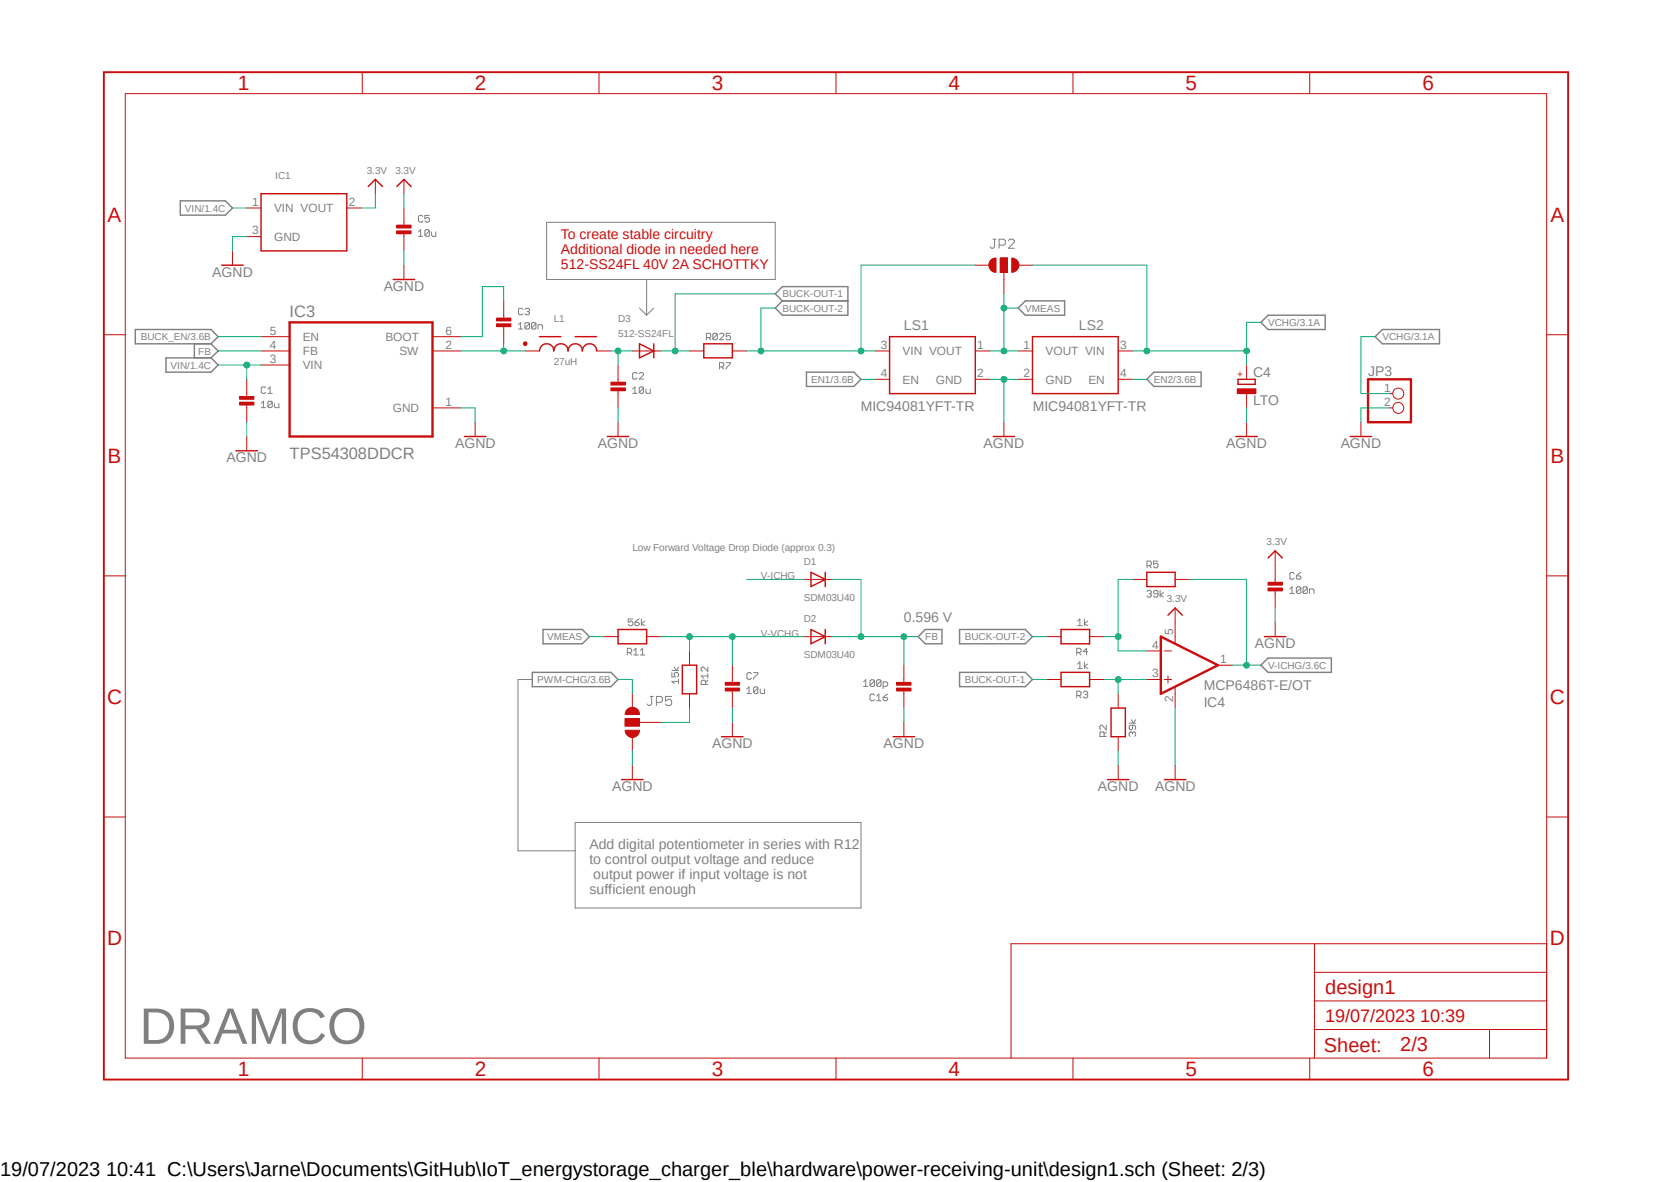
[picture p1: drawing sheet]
<svg xmlns="http://www.w3.org/2000/svg" width="297mm" height="210mm" viewBox="0 0 297 210" stroke-linecap="round" stroke-linejoin="round" font-family="sans-serif">
<path d="M17.9 12.5l261.2 179.9M279.1 12.5l-261.2 179.9" fill="none" stroke="#fff" stroke-width=".18"/>
<g fill="none" stroke="#808080" stroke-width=".18">
<path d="M75.1 38.5l-.1-.2h-.5l-.1 .2v.7l.1 .3h.5l.1-.3M76.3 38.3h-.8v.6l.4-.2 .4 .2v.3l-.2 .3h-.4l-.2-.3M97.2 39.5h40.6v10.2h-40.6zM74.4 41.2l.4-.4v1.2M74.4 42h.7M76.3 41v.8l-.2 .2h-.4l-.2-.2M76.3 41l-.2-.2h-.4l-.2 .2v.8M76.3 41l-.8 .8M76.7 41.2v.6l.2 .2h.6v-.8M92.2 57.7l.3-.4v1.2M92.2 58.5h.7M92.9 54.9l-.2-.1h-.4l-.1 .1v.9l.1 .1h.4l.2-.1"/>
<path d="M93.3 54.9l.2-.1h.4l.2 .1v.3l-.2 .2M93.7 55.4h.2M93.9 55.4l.2 .1v.3l-.2 .1h-.4l-.2-.1M94.1 57.5v.8l-.2 .2h-.4l-.2-.2M94.1 57.5l-.2-.2h-.4l-.2 .2v.8M94.1 57.5l-.8 .8M95.2 57.5v.8l-.1 .2h-.4l-.2-.2M95.2 57.5l-.1-.2h-.4l-.2 .2v.8M95.2 57.5l-.7 .8M95.6 58.5v-.8h.6l.2 .2v.6M113.7 54.7l1.2 1.3M114.9 49.7v6.3"/>
<path d="M116.2 54.7l-1.3 1.3M125.6 60h.6l.1-.2v-.4l-.1-.2h-.6v1.2M125.9 60l.4 .4M127.5 59.4l-.2-.2h-.4l-.2 .2v.8M127.5 59.4v.8l-.2 .2h-.4l-.2-.2M127.5 59.4l-.8 .8M127.9 59.4l.2-.2h.4l.2 .2v.2l-.8 .8h.8M129.8 59.2h-.7v.6l.4-.2 .3 .2v.4l-.2 .2h-.4l-.1-.2M176.5 42.5h.5M176.8 42.5v1.4l-.3 .2h-.3l-.2-.2M177.6 43.6h.8l.3-.3v-.5l-.3-.3h-.8v1.6M179.2 42.8l.3-.3h.5l.3 .3v.2l-1.1 1.1h1.1"/>
<path d="M46.4 71.7l.4-.4v1.1M46.4 72.4h.8M47.2 68.9l-.2-.2h-.3l-.3 .2v.8l.3 .2h.3l.2-.2M47.6 69.9h.8M47.6 69.1l.4-.4v1.2M48.4 71.5v.8l-.2 .1h-.4l-.2-.1M48.4 71.5l-.2-.2h-.4l-.2 .2v.8M48.4 71.5l-.8 .8M48.8 71.7v.6l.2 .1h.6v-.7M112.4 69.1l.5-.4v1.2M112.4 69.9h.8M113.2 66.4l-.2-.2h-.4l-.2 .2v.8l.2 .2h.4l.2-.2"/>
<path d="M113.6 66.4l.2-.2h.4l.2 .2v.2l-.8 .8h.8M114.4 68.9v.8l-.2 .2h-.4l-.2-.2M114.4 68.9l-.2-.2h-.4l-.2 .2v.8M114.4 68.9l-.8 .8M114.8 69.1v.6l.2 .2h.6v-.8M127.9 65.2h.6l.2-.2v-.4l-.2-.2h-.6v1.2M128.3 65.2l.4 .4M129.1 64.4h.7v.2l-.7 .8v.2M205.8 99.7h-.8v.6l.4-.2 .4 .2v.4l-.2 .2h-.4l-.2-.2M111.5 116h.6l.2-.2v-.4l-.2-.2h-.6v1.2M111.9 116l.4 .4M112.5 110h-.8v.6l.4-.2h.2l.2 .2v.4l-.2 .2h-.4l-.2-.2"/>
<path d="M112.6 115.6l.4-.4v1.2M112.6 116.4h.9M112.9 110.6h.6l.1 .4-.1 .2h-.5l-.1-.2zM113.6 110l-.7 .6M113.8 116.4h.8M113.8 115.6l.4-.4v1.2M114 110v1.2M114.6 110.4l-.6 .4 .6 .4M119.4 119.5v.8h.6l-.2-.4 .2-.4h.4l.2 .2v.4l-.2 .2M119.4 119.1h1.2M119.8 118.5l.4 .6 .4-.6M125.8 118.5v.8l-.7-.8h-.3l-.2 .2v.4l.2 .2"/>
<path d="M125.8 119.7v.8M133.6 119.7l-.3-.2h-.3l-.2 .2v.8l.2 .2h.3l.3-.2M133.9 119.5h.8v.2l-.8 .8v.2M191.4 116h.5l.3-.2v-.4l-.3-.2h-.5v1.2M191.6 111.2h.8M191.6 118l.3-.4v1.2M191.6 110.4l.3-.4v1.2M191.6 118.8h.8M191.8 116l.4 .4M192.7 110v1.2M192.7 117.6v1.2M193.3 118l-.6 .4 .6 .4"/>
<path d="M193.3 110.4l-.6 .4 .6 .4M193.3 115.8h-.8l.6-.6v1.2M203.9 105.1l.1-.2h.5l.1 .2-.1 .4M203.9 100.5h.6l.1-.2v-.4l-.1-.2h-.6v1.2M204.3 105.5h.2M204.3 100.5l.3 .4M204.5 105.5l.1 .2-.1 .4h-.5l-.1-.2M205.8 105.5h-.6l-.2-.2 .2-.4h.4l.2 .2v.8l-.2 .2h-.4l-.2-.2M206.2 104.9v1.2M206.8 105.3l-.6 .4 .6 .4M229.3 104.6l.4-.3v1.2M229.3 105.5h.7"/>
<path d="M230 101.9l-.2-.2h-.4l-.1 .2v.8l.1 .2h.4l.2-.2M230.4 102.3h.6l.2 .4-.2 .2h-.4l-.2-.2zM231.2 104.5v.7l-.2 .3h-.4l-.2-.3M231.2 104.5l-.2-.2h-.4l-.2 .2v.7M231.2 104.5l-.8 .7M231.2 101.7l-.8 .6M232.4 104.5v.7l-.2 .3h-.4l-.2-.3M232.4 104.5l-.2-.2h-.4l-.2 .2v.7M232.4 104.5l-.8 .7M232.7 105.5v-.9h.6l.3 .3v.6M94.6 120.7h-2.5v30.5h10.1M115.6 123.7h.5"/>
<path d="M115.8 123.7v1.4l-.2 .2h-.3l-.3-.2M116.7 124.8h.8l.2-.3v-.5l-.2-.3h-.8v1.6M119.4 123.7h-1.1v.8l.5-.3h.3l.3 .3v.6l-.3 .2h-.5l-.3-.2M120.6 121.1h-1.2l.4 .4M120.6 120.6v.9M125.4 121.6v-.5l-.2-.2h-.4l-.2 .2v.5h1.2M125.8 120.9l-.4 .3M125.8 120.1h-1.2l.5 .4M132.8 122.4l.3-.4v1.2M132.8 123.2h.8M134.7 122.3v.7l-.2 .2h-.3l-.3-.2M134.7 122.3l-.2-.3h-.3l-.3 .3v.7"/>
<path d="M134.7 122.3l-.8 .7M135.1 122.4v.6l.2 .2h.6v-.8M153.5 121.2l.4-.4v1.2M153.5 122h.8M155.4 121v.8l-.2 .2h-.3l-.3-.2M155.4 121l-.2-.2h-.3l-.3 .2v.8M155.4 123.5l-.2-.2h-.3l-.3 .2v.8l.3 .2h.3l.2-.2M155.4 121l-.8 .8M155.8 123.7l.4-.4v1.2M155.8 124.5h.8M156.6 121v.8l-.2 .2h-.4l-.2-.2M156.6 121l-.2-.2h-.4l-.2 .2v.8"/>
<path d="M156.6 121l-.8 .8M157 122h.6l.2-.2v-.4l-.2-.2h-.6v1.1M157 123.9h.6l.2 .2v.2l-.2 .2h-.4l-.2-.2zM157.8 123.3l-.8 .6M191.4 123.6h.5l.3-.2v-.4l-.3-.2h-.5v1.2M191.8 123.6l.4 .4M192.5 123l.2-.2h.4l.2 .2-.2 .4M192.9 123.4h.2M193.1 123.4l.2 .2v.2l-.2 .2h-.4l-.2-.2M196.3 130.9v-.6l-.2-.3h-.4l-.2 .3v.6h1.1M196.6 128.9v.8l-.7-.8h-.2l-.2 .2v.4l.2 .2M196.6 130l-.3 .4"/>
<path d="M200.7 128.5h1.1M201.1 127.9l.4 .6 .3-.6M201.3 130.3l-.2-.3h-.2l-.2 .3v.3l.2 .3M201.3 128.9v.6l-.2 .2h-.2l-.2-.2v-.4l.2-.2h.8l.1 .2v.4l-.1 .2M201.3 130.3l.2-.3h.2l.1 .3v.3l-.1 .3M201.3 130.3v.1M102.2 146.1h50.8v15.2h-50.8z"/>
</g>
<g fill="none" stroke="#808080" stroke-width=".25">
<path d="M32 35.7h8l1.3 1.3-1.3 1.2h-8zM24 58.5h13.5l1.3 1.3-1.3 1.3h-13.5zM139.1 50.9h11.6v5.1h-11.6l-1.3-1.3 1.3-1.2-1.3-1.3zM139.1 53.5h11.6M182.2 53.5h7v2.5h-7l-1.2-1.3zM224.1 57.3l1.3-1.3h10.1v2.5h-10.1zM245.7 58.5h10.2v2.6h-10.2l-1.3-1.3zM29.5 63.6h8l1.3 1.3-1.3 1.2h-8zM34.5 61.1v2.5M37.5 61.1l1.3 1.3-1.3 1.2M143.3 66.1h8.5l1.2 1.3-1.2 1.3h-8.5zM205.1 66.1h8.4v2.6h-8.4l-1.3-1.3z"/>
<path d="M94.6 119.5h14l1.3 1.2-1.3 1.3h-14zM96.5 111.8h7l1.3 1.3-1.3 1.3h-7zM163.2 113.1l1.3-1.3h2.9v2.6h-2.9zM170.6 111.8h11.6l1.3 1.3-1.3 1.3h-11.6zM170.6 119.5h11.6l1.3 1.2-1.3 1.3h-11.6zM224.1 118.2l1.3-1.3h11.2v2.6h-11.2z"/>
</g>
<path d="M51.5 57.3h25.4v20.3h-25.4z" fill="none" stroke="#c90d0c" stroke-width=".42"/>
<path d="M46.4 59.8h5.1M76.9 59.8h5M43.9 69.9v.8M43.9 71.7v.8M46.4 62.4h5.1M46.4 64.9h5.1M76.9 62.4h5M76.9 72.5h5" fill="none" stroke="#c90d0c" stroke-width=".18"/>
<path d="M42.6 71.5h2.5v.5h-2.5z" fill-rule="evenodd" fill="#c90d0c"/>
<path d="M42.6 71.5h2.5v.5h-2.5z" fill="none" stroke="#c90d0c" stroke-width=".18"/>
<path d="M42.6 70.4h2.5v.6h-2.5z" fill-rule="evenodd" fill="#c90d0c"/>
<path d="M42.6 70.4h2.5v.6h-2.5zM43.9 67.4v2.5M43.9 72.5v2.5M109.9 67.4v.8M109.9 69.2v.7" fill="none" stroke="#c90d0c" stroke-width=".18"/>
<path d="M108.6 68.9h2.5v.5h-2.5z" fill-rule="evenodd" fill="#c90d0c"/>
<path d="M108.6 68.9h2.5v.5h-2.5z" fill="none" stroke="#c90d0c" stroke-width=".18"/>
<path d="M108.6 67.9h2.5v.5h-2.5z" fill-rule="evenodd" fill="#c90d0c"/>
<path d="M108.6 67.9h2.5v.5h-2.5zM109.9 64.9v2.5M109.9 69.9v2.6M107.3 113.1h2.6M114.9 113.1h2.6M122.6 115.7v2.5M142.9 103h5.1M142.9 113.1h5.1M122.6 123.3v2.5M160.7 120.7v.8M160.7 122.5v.8" fill="none" stroke="#c90d0c" stroke-width=".18"/>
<path d="M109.9 111.8h5v2.6h-5zM121.3 118.2h2.5v5.1h-2.5zM144.1 101.7l2.6 1.3-2.6 1.2zM144.1 111.8l2.6 1.3-2.6 1.3zM146.7 101.7v2.5M146.7 111.8v2.6" fill="none" stroke="#c90d0c" stroke-width=".25"/>
<path d="M159.4 121.2h2.5v.6h-2.5z" fill-rule="evenodd" fill="#c90d0c"/>
<path d="M159.4 121.2h2.5v.6h-2.5z" fill="none" stroke="#c90d0c" stroke-width=".18"/>
<path d="M159.4 122.3h2.5v.5h-2.5z" fill-rule="evenodd" fill="#c90d0c"/>
<path d="M89.5 56v.8M89.5 57.8v.7M160.7 118.2v2.5M159.4 122.3h2.5v.5h-2.5zM160.7 123.3v2.5" fill="none" stroke="#c90d0c" stroke-width=".18"/>
<path d="M88.3 57.5h2.5v.5h-2.5z" fill-rule="evenodd" fill="#c90d0c"/>
<path d="M88.3 57.5h2.5v.5h-2.5z" fill="none" stroke="#c90d0c" stroke-width=".18"/>
<path d="M88.3 56.5h2.5v.5h-2.5z" fill-rule="evenodd" fill="#c90d0c"/>
<path d="M88.3 56.5h2.5v.5h-2.5zM89.5 53.5v2.5M89.5 58.5v2.6M93.3 62.4h2.6M106 62.4h2.6" fill="none" stroke="#c90d0c" stroke-width=".18"/>
<path d="M95.9 59.8h3.8M102.2 59.8h3.8M95.9 62.4a1.27 1.27 0 0 1 1.3-1.3 1.27 1.27 0 0 1 1.2 1.3 1.27 1.27 0 0 1 1.3-1.3 1.27 1.27 0 0 1 1.3 1.3 1.27 1.27 0 0 1 1.2-1.3 1.27 1.27 0 0 1 1.3 1.3 1.27 1.27 0 0 1 1.3-1.3 1.27 1.27 0 0 1 1.2 1.3" fill="none" stroke="#c90d0c" stroke-width=".25"/>
<path d="M93.1 60.8l.2-.1 .3 .1v.5l-.3 .1-.2-.1-.1-.2z" fill-rule="evenodd" fill="#c90d0c"/>
<path d="M93.1 60.8l.2-.1 .3 .1v.5l-.3 .1-.2-.1-.1-.2zM122.6 62.4h2.5M130.2 62.4h2.5M155.6 62.4h2.5M155.6 67.4h2.5M173.4 62.4h2.5M173.4 67.4h2.5M181 62.4h2.5M181 67.4h2.5M198.8 62.4h2.5M198.8 67.4h2.5" fill="none" stroke="#c90d0c" stroke-width=".18"/>
<path d="M158.1 59.8h15.3v10.1h-15.3zM183.5 59.8h15.3v10.1h-15.3zM125.1 61.1h5.1v2.5h-5.1zM220 67.4h3.1v.9h-3.1z" fill="none" stroke="#c90d0c" stroke-width=".25"/>
<path d="M219.9 69.1h3.3v.8h-3.3z" fill-rule="evenodd" fill="#c90d0c"/>
<g fill="none" stroke="#c90d0c" stroke-width=".18">
<path d="M43.9 37h2.5M61.6 37h2.6M66.7 31.9v2.5M71.8 39.5v.8M43.9 42h2.5M71.8 41.3v.7M219.9 69.1h3.3v.8h-3.3zM221.6 64.9v2.5M221.6 69.9v2.6M186.1 113.1h2.5M193.7 113.1h2.5M201.3 103h2.5"/>
<path d="M203.8 115.7h2.5M207 115.7h1.2M208.9 110.6v3.7M208.9 103h2.5M216.5 118.2h2.5M186.1 120.7h2.5M193.7 120.7h2.5M198.8 123.3v2.5M198.8 130.9v2.5M203.8 120.7h2.5M207 120.7h1.2M207.6 120.1v1.3"/>
<path d="M208.9 122.1v3.7"/>
</g>
<path d="M206.3 113.1l10.2 5.1-10.2 5.1z" fill="none" stroke="#c90d0c" stroke-width=".42"/>
<path d="M46.4 34.4h15.2v10.2h-15.2zM65.4 33.1l1.3-1.2 1.3 1.2M188.6 119.5h5.1v2.5h-5.1zM188.6 111.8h5.1v2.6h-5.1zM203.8 101.7h5.1v2.5h-5.1zM197.5 125.8h2.5v5.1h-2.5z" fill="none" stroke="#c90d0c" stroke-width=".25"/>
<path d="M70.5 41h2.6v.5h-2.6z" fill-rule="evenodd" fill="#c90d0c"/>
<path d="M70.5 41h2.6v.5h-2.6z" fill="none" stroke="#c90d0c" stroke-width=".18"/>
<path d="M70.5 40h2.6v.5h-2.6z" fill-rule="evenodd" fill="#c90d0c"/>
<path d="M71.8 31.9v2.5M71.8 37v2.5M70.5 40h2.6v.5h-2.6zM71.8 42v2.6M208.9 108v2.6M226.7 103v.7M226.7 104.7v.8" fill="none" stroke="#c90d0c" stroke-width=".18"/>
<path d="M70.5 33.1l1.3-1.2 1.3 1.2M207.6 109.3l1.3-1.3 1.2 1.3" fill="none" stroke="#c90d0c" stroke-width=".25"/>
<path d="M225.4 104.5h2.5v.5h-2.5z" fill-rule="evenodd" fill="#c90d0c"/>
<path d="M225.4 104.5h2.5v.5h-2.5z" fill="none" stroke="#c90d0c" stroke-width=".18"/>
<path d="M225.4 103.5h2.5v.5h-2.5z" fill-rule="evenodd" fill="#c90d0c"/>
<path d="M226.7 97.9v5.1M225.4 103.5h2.5v.5h-2.5zM226.7 105.5v2.5" fill="none" stroke="#c90d0c" stroke-width=".18"/>
<path d="M225.4 99.1l1.3-1.2 1.2 1.2" fill="none" stroke="#c90d0c" stroke-width=".25"/>
<path d="M179.8 45.8a1.27 1.27 0 0 1 1.3 1.3 1.27 1.27 0 0 1-1.3 1.3z" fill-rule="evenodd" fill="#c90d0c"/>
<path d="M179.8 45.8a1.27 1.27 0 0 1 1.3 1.3 1.27 1.27 0 0 1-1.3 1.3z" fill="none" stroke="#c90d0c" stroke-width=".18"/>
<path d="M176.1 46.2l.9-.4v2.6a1.31 1.31 0 0 1-1.1-.8 1.31 1.31 0 0 1 .2-1.4z" fill-rule="evenodd" fill="#c90d0c"/>
<path d="M176.1 46.2l.9-.4v2.6a1.31 1.31 0 0 1-1.1-.8 1.31 1.31 0 0 1 .2-1.4zM177.8 45.8h1.3v2.6h-1.3zM178.4 48.4v1.3" fill="none" stroke="#c90d0c" stroke-width=".18"/>
<path d="M177.8 45.8h1.3v2.6h-1.3z" fill-rule="evenodd" fill="#c90d0c"/>
<g fill="none" stroke="#c90d0c" stroke-width=".18">
<path d="M22.3 16.6h252.6v171.4h-252.6zM64.4 12.8v3.8M106.5 12.8v3.8M148.6 12.8v3.8M190.7 12.8v3.8M232.8 12.8v3.8M18.5 59.5h3.8M173.4 47.1h2.5M177.8 45.8h1.3v2.6h-1.3zM178.4 49.7v2.5M181 47.1h2.5M274.9 59.5h3.8"/>
<path d="M112.4 62.4h5.1M18.5 102.3h3.8M274.9 102.3h3.8M130.2 120.7v.8M130.2 122.5v.8M18.5 145.2h3.8M274.9 145.2h3.8M233.6 167.7v20.3M233.6 177.8h41.3M233.6 172.8h41.3M274.9 167.7h-95.2v20.3M64.4 188v3.8"/>
<path d="M106.5 188v3.8M148.6 188v3.8M190.7 188v3.8M232.8 188v3.8M233.6 182.9h41.3M264.8 182.9v5.1"/>
</g>
<path d="M18.5 12.8h260.2v179h-260.2z" fill="none" stroke="#c90d0c" stroke-width=".34"/>
<path d="M113.7 61.1l2.5 1.3-2.5 1.2zM116.2 61.1v2.5" fill="none" stroke="#c90d0c" stroke-width=".25"/>
<path d="M128.9 122.3h2.5v.5h-2.5z" fill-rule="evenodd" fill="#c90d0c"/>
<path d="M128.9 122.3h2.5v.5h-2.5z" fill="none" stroke="#c90d0c" stroke-width=".18"/>
<path d="M128.9 121.2h2.5v.6h-2.5z" fill-rule="evenodd" fill="#c90d0c"/>
<path d="M130.2 118.2v2.5M128.9 121.2h2.5v.6h-2.5zM130.2 123.3v2.5" fill="none" stroke="#c90d0c" stroke-width=".18"/>
<path d="M111.5 126a1.27 1.27 0 0 1 1.4-.2 1.27 1.27 0 0 1 .8 1.2h-2.6l.2-.6z" fill-rule="evenodd" fill="#c90d0c"/>
<path d="M111.5 126a1.27 1.27 0 0 1 1.4-.2 1.27 1.27 0 0 1 .8 1.2h-2.6l.2-.6z" fill="none" stroke="#c90d0c" stroke-width=".18"/>
<path d="M111.1 129.8h2.6a1.27 1.27 0 0 1-1.3 1.2 1.27 1.27 0 0 1-1.3-1.2z" fill-rule="evenodd" fill="#c90d0c"/>
<path d="M111.1 129.8h2.6a1.27 1.27 0 0 1-1.3 1.2 1.27 1.27 0 0 1-1.3-1.2zM111.1 127.7h2.6v1.3h-2.6zM113.7 128.4h1.2" fill="none" stroke="#c90d0c" stroke-width=".18"/>
<path d="M111.1 127.7h2.6v1.3h-2.6z" fill-rule="evenodd" fill="#c90d0c"/>
<g fill="none" stroke="#c90d0c" stroke-width=".18">
<path d="M41.3 44.6v2.5M71.8 47.1v2.6M43.9 77.6v2.5M84.5 75v2.6M109.9 75v2.6M178.4 75v2.6M221.6 75v2.6M241.9 75v2.6M247 69.9h.5M247 72.5h.5M226.7 110.6v2.5M111.1 127.7h2.6v1.3h-2.6z"/>
<path d="M112.4 123.3v2.5M112.4 130.9v2.5M112.4 136v2.5M114.9 128.4h2.6M130.2 128.4v2.5M160.7 128.4v2.5M198.8 136v2.5M208.9 136v2.5"/>
<circle cx="248.5" cy="72.5" r=".98"/>
<circle cx="248.5" cy="69.9" r=".98"/>
</g>
<g fill="none" stroke="#c90d0c" stroke-width=".25">
<path d="M39.4 47.1h3.8M69.9 49.7h3.8M82.5 77.6h3.9M107.9 77.6h3.9M176.5 77.6h3.8M219.7 77.6h3.8M240 77.6h3.8M42 80.1h3.8M224.7 113.1h3.9M110.5 138.5h3.8M128.3 130.9h3.8M158.7 130.9h3.9"/>
<path d="M196.8 138.5h3.9M207 138.5h3.8"/>
</g>
<path d="M243.2 67.4h7.6v7.6h-7.6z" fill="none" stroke="#c90d0c" stroke-width=".42"/>
<path d="M117.5 113.1h25.4M122.6 113.1v2.6" fill="none" stroke="#0dab76" stroke-width=".18"/>
<circle cx="122.6" cy="113.1" r=".51" fill="#0dab76"/>
<g fill="none" stroke="#0dab76" stroke-width=".18">
<path d="M130.2 113.1v5.1"/>
<circle cx="122.6" cy="113.1" r=".51"/>
</g>
<circle cx="130.2" cy="113.1" r=".51" fill="#0dab76"/>
<g fill="none" stroke="#0dab76" stroke-width=".18">
<path d="M148 103h5v10.1M148 113.1h12.7"/>
<circle cx="130.2" cy="113.1" r=".51"/>
</g>
<circle cx="153" cy="113.1" r=".51" fill="#0dab76"/>
<g fill="none" stroke="#0dab76" stroke-width=".18">
<path d="M163.2 113.1h-2.5v5.1"/>
<circle cx="153" cy="113.1" r=".51"/>
</g>
<circle cx="160.7" cy="113.1" r=".51" fill="#0dab76"/>
<g fill="none" stroke="#0dab76" stroke-width=".18">
<path d="M183.5 47.1h20.3v15.3M38.8 62.4h7.6M201.3 62.4h20.3"/>
<circle cx="160.7" cy="113.1" r=".51"/>
</g>
<circle cx="203.8" cy="62.4" r=".51" fill="#0dab76"/>
<g fill="none" stroke="#0dab76" stroke-width=".18">
<path d="M224.1 57.3h-2.5v7.6"/>
<circle cx="203.8" cy="62.4" r=".51"/>
</g>
<circle cx="221.6" cy="62.4" r=".51" fill="#0dab76"/>
<g fill="none" stroke="#0dab76" stroke-width=".18">
<path d="M244.4 59.8h-2.5v10.1h5.1M38.8 64.9h7.6M43.9 64.9v2.5"/>
<circle cx="221.6" cy="62.4" r=".51"/>
</g>
<circle cx="43.9" cy="64.9" r=".51" fill="#0dab76"/>
<g fill="none" stroke="#0dab76" stroke-width=".18">
<path d="M41.3 37h2.6M89.5 53.5v-2.6h-3.8v8.9h-3.8M81.9 62.4h11.4M89.5 61.1v1.3"/>
<circle cx="43.9" cy="64.9" r=".51"/>
</g>
<circle cx="89.5" cy="62.4" r=".51" fill="#0dab76"/>
<g fill="none" stroke="#0dab76" stroke-width=".18">
<path d="M173.4 47.1h-20.4v15.3h2.6"/>
<circle cx="89.5" cy="62.4" r=".51"/>
</g>
<circle cx="153" cy="62.4" r=".51" fill="#0dab76"/>
<g fill="none" stroke="#0dab76" stroke-width=".18">
<path d="M135.3 54.7v7.7M132.7 62.4h20.3"/>
<circle cx="153" cy="62.4" r=".51"/>
</g>
<circle cx="135.3" cy="62.4" r=".51" fill="#0dab76"/>
<g fill="none" stroke="#0dab76" stroke-width=".18">
<path d="M66.7 34.4v2.6h-2.5M71.8 34.4v2.6M38.8 59.8h7.6M135.3 54.7h2.5M178.4 54.7v7.7M153 67.4h2.6M175.9 62.4h5.1M183.5 113.1h2.6"/>
<circle cx="135.3" cy="62.4" r=".51"/>
</g>
<circle cx="178.4" cy="62.4" r=".51" fill="#0dab76"/>
<g fill="none" stroke="#0dab76" stroke-width=".18">
<path d="M178.4 52.2v2.5h2.6"/>
<circle cx="178.4" cy="62.4" r=".51"/>
</g>
<circle cx="178.4" cy="54.7" r=".51" fill="#0dab76"/>
<g fill="none" stroke="#0dab76" stroke-width=".18">
<path d="M104.8 113.1h2.5M211.4 103h10.2v15.2M219 118.2h5.1"/>
<circle cx="178.4" cy="54.7" r=".51"/>
</g>
<circle cx="221.6" cy="118.2" r=".51" fill="#0dab76"/>
<g fill="none" stroke="#0dab76" stroke-width=".18">
<path d="M132.7 103h10.2M196.2 113.1h2.6M201.3 103h-2.5v12.7h5"/>
<circle cx="221.6" cy="118.2" r=".51"/>
</g>
<circle cx="198.8" cy="113.1" r=".51" fill="#0dab76"/>
<g fill="none" stroke="#0dab76" stroke-width=".18">
<path d="M196.2 120.7h7.6M198.8 120.7v2.6"/>
<circle cx="198.8" cy="113.1" r=".51"/>
</g>
<circle cx="198.8" cy="120.7" r=".51" fill="#0dab76"/>
<g fill="none" stroke="#0dab76" stroke-width=".18">
<path d="M137.8 52.2h-17.8v10.2M117.5 62.4h5.1M201.3 67.4h2.5"/>
<circle cx="198.8" cy="120.7" r=".51"/>
</g>
<circle cx="120" cy="62.4" r=".51" fill="#0dab76"/>
<g fill="none" stroke="#0dab76" stroke-width=".18">
<path d="M108.6 62.4h3.8M109.9 62.4v2.5M183.5 120.7h2.6"/>
<circle cx="120" cy="62.4" r=".51"/>
</g>
<circle cx="109.9" cy="62.4" r=".51" fill="#0dab76"/>
<g fill="none" stroke="#0dab76" stroke-width=".18">
<path d="M43.9 42h-2.6v2.6M71.8 44.6v2.5M43.9 75v2.6M81.9 72.5h2.6v2.5M109.9 72.5v2.5M175.9 67.4h5.1M178.4 67.4v7.6M109.9 120.7h2.5v2.6M122.6 125.8v2.6h-5.1"/>
<circle cx="109.9" cy="62.4" r=".51"/>
</g>
<circle cx="178.4" cy="67.4" r=".51" fill="#0dab76"/>
<g fill="none" stroke="#0dab76" stroke-width=".18">
<path d="M221.6 72.5v2.5M247 72.5h-5.1v2.5M226.7 108v2.6M112.4 133.4v2.6M130.2 125.8v2.6M160.7 125.8v2.6M198.8 133.4v2.6M208.9 125.8v10.2"/>
<circle cx="178.4" cy="67.4" r=".51"/>
</g>
<text font-size="9.1" fill="#808080" x="24.8" y="185.5">DRAMCO</text>
<g font-size="3.7" fill="#c90d0c">
<text x="42.3" y="16">1</text>
<text x="84.4" y="16">2</text>
<text x="126.5" y="16">3</text>
<text x="168.6" y="16">4</text>
<text x="210.7" y="16">5</text>
<text x="252.9" y="16">6</text>
<text x="19.1" y="39.4">A</text>
<text x="275.6" y="39.4">A</text>
<text x="19.1" y="82.2">B</text>
<text x="275.6" y="82.2">B</text>
<text x="19" y="125.1">C</text>
<text x="275.5" y="125.1">C</text>
<text x="19" y="167.9">D</text>
<text x="275.5" y="167.9">D</text>
<text x="42.3" y="191.2">1</text>
<text x="84.4" y="191.2">2</text>
<text x="126.5" y="191.2">3</text>
<text x="168.6" y="191.2">4</text>
<text x="210.7" y="191.2">5</text>
<text x="252.9" y="191.2">6</text>
</g>
<g font-size="3.6" fill="#c90d0c">
<text x="235.5" y="176.6">design1</text>
<text x="235.3" y="186.9">Sheet:</text>
<text x="248.9" y="186.7">2/3</text>
</g>
<text font-size="3.6" x="0" y="208.9">19/07/2023 10:41 C:\Users\Jarne\Documents\GitHub\IoT_energystorage_charger_ble\hardware\power-receiving-unit\design1.sch (Sheet: 2/3)</text>
<text font-size="3.2" fill="#c90d0c" x="235.5" y="181.7">19/07/2023 10:39</text>
<g font-size="2.9" fill="#808080">
<text x="51.5" y="56.3">IC3</text>
<text x="51.5" y="81.6">TPS54308DDCR</text>
</g>
<g font-size="2.5" fill="#c90d0c">
<text x="99.7" y="42.4">To create stable circuitry</text>
<text x="99.7" y="45.1">Additional diode in needed here</text>
<text x="99.7" y="47.8">512-SS24FL 40V 2A SCHOTTKY</text>
</g>
<g font-size="2.5" fill="#808080">
<text x="37.7" y="49.1">AGND</text>
<text x="68.2" y="51.7">AGND</text>
<text x="160.7" y="58.5">LS1</text>
<text x="191.8" y="58.5">LS2</text>
<text x="222.7" y="66.9">C4</text>
<text x="243.2" y="66.8">JP3</text>
<text x="153" y="73">MIC94081YFT-TR</text>
<text x="183.6" y="73">MIC94081YFT-TR</text>
<text x="222.7" y="72">LTO</text>
<text x="40.3" y="82.1">AGND</text>
<text x="80.9" y="79.6">AGND</text>
<text x="106.3" y="79.6">AGND</text>
<text x="174.8" y="79.6">AGND</text>
<text x="218" y="79.6">AGND</text>
<text x="238.3" y="79.6">AGND</text>
<text x="160.7" y="110.6">0.596 V</text>
<text x="223.1" y="115.1">AGND</text>
<text x="214" y="122.5">MCP6486T-E/OT</text>
<text x="214" y="125.7">IC4</text>
<text x="126.6" y="132.9">AGND</text>
<text x="157.1" y="132.9">AGND</text>
<text x="108.8" y="140.5">AGND</text>
<text x="195.2" y="140.5">AGND</text>
<text x="205.3" y="140.5">AGND</text>
<text x="104.8" y="150.8">Add digital potentiometer in series with R12</text>
<text x="104.8" y="153.5">to control output voltage and reduce</text>
<text x="104.8" y="158.8">sufficient enough</text>
<text x="105.5" y="156.1">output power if input voltage is not</text>
</g>
<g font-size="2.1" fill="#808080">
<text x="44.8" y="36.6">1</text>
<text x="44.8" y="41.7">3</text>
<text x="48.7" y="37.7">VIN VOUT</text>
<text x="62" y="36.6">2</text>
<text x="48.7" y="42.8">GND</text>
<text x="48" y="59.4">5</text>
<text x="79.2" y="59.4">6</text>
<text x="48" y="62">4</text>
<text x="48" y="64.5">3</text>
<text x="53.8" y="60.6">EN</text>
<text x="53.8" y="63.1">FB</text>
<text x="53.8" y="65.6">VIN</text>
<text x="68.5" y="60.6">BOOT</text>
<text x="71" y="63.1">SW</text>
<text x="79.2" y="62">2</text>
<text x="156.6" y="62">3</text>
<text x="160.4" y="63.1">VIN VOUT</text>
<text x="173.7" y="62">1</text>
<text x="181.9" y="62">1</text>
<text x="185.8" y="63.1">VOUT VIN</text>
<text x="199.1" y="62">3</text>
<text x="156.6" y="67.1">4</text>
<text x="160.4" y="68.2">EN</text>
<text x="166.3" y="68.2">GND</text>
<text x="173.7" y="67.1">2</text>
<text x="181.9" y="67.1">2</text>
<text x="185.8" y="68.2">GND</text>
<text x="193.5" y="68.2">EN</text>
<text x="199.1" y="67.1">4</text>
<text x="246" y="69.6">1</text>
<text x="69.8" y="73.2">GND</text>
<text x="79.2" y="72.1">1</text>
<text x="246" y="72.1">2</text>
<text x="208.5" y="112.8" transform="rotate(-90 208.5 112.8)">5</text>
<text x="204.8" y="115.3">4</text>
<text x="216.9" y="117.8">1</text>
<text x="204.8" y="120.4">3</text>
<text x="208.5" y="124.8" transform="rotate(-90 208.5 124.8)">2</text>
</g>
<g font-size="1.8" fill="#808080">
<text x="48.9" y="31.9">IC1</text>
<text x="65.2" y="30.9">3.3V</text>
<text x="70.3" y="30.9">3.3V</text>
<text x="32.9" y="37.6">VIN/1.4C</text>
<text x="139.1" y="52.8">BUCK-OUT-1</text>
<text x="98.4" y="57.3">L1</text>
<text x="109.9" y="59.8">512-SS24FL</text>
<text x="109.9" y="57.3">D3</text>
<text x="139.1" y="55.4">BUCK-OUT-2</text>
<text x="182.2" y="55.4">VMEAS</text>
<text x="225.4" y="57.9">VCHG/3.1A</text>
<text x="25" y="60.5">BUCK_EN/3.6B</text>
<text x="30.3" y="65.5">VIN/1.4C</text>
<text x="35.2" y="63">FB</text>
<text x="98.4" y="64.9">27uH</text>
<text x="245.7" y="60.5">VCHG/3.1A</text>
<text x="144.2" y="68">EN1/3.6B</text>
<text x="205.1" y="68">EN2/3.6B</text>
<text x="112.4" y="97.9">Low Forward Voltage Drop Diode (approx 0.3)</text>
<text x="142.9" y="100.4">D1</text>
<text x="225.1" y="96.9">3.3V</text>
<text x="135.3" y="103">V-ICHG</text>
<text x="142.9" y="106.8">SDM03U40</text>
<text x="207.4" y="107">3.3V</text>
<text x="97.3" y="113.7">VMEAS</text>
<text x="135.3" y="113.1">V-VCHG</text>
<text x="142.9" y="110.6">D2</text>
<text x="164.5" y="113.7">FB</text>
<text x="171.5" y="113.7">BUCK-OUT-2</text>
<text x="142.9" y="116.9">SDM03U40</text>
<text x="225.4" y="118.8">V-ICHG/3.6C</text>
<text x="95.5" y="121.4">PWM-CHG/3.6B</text>
<text x="171.5" y="121.4">BUCK-OUT-1</text>
</g>
<text font-size="1.8" fill="#c90d0c" x="221" y="67" transform="rotate(-90 221 67)">+</text>
</svg>
